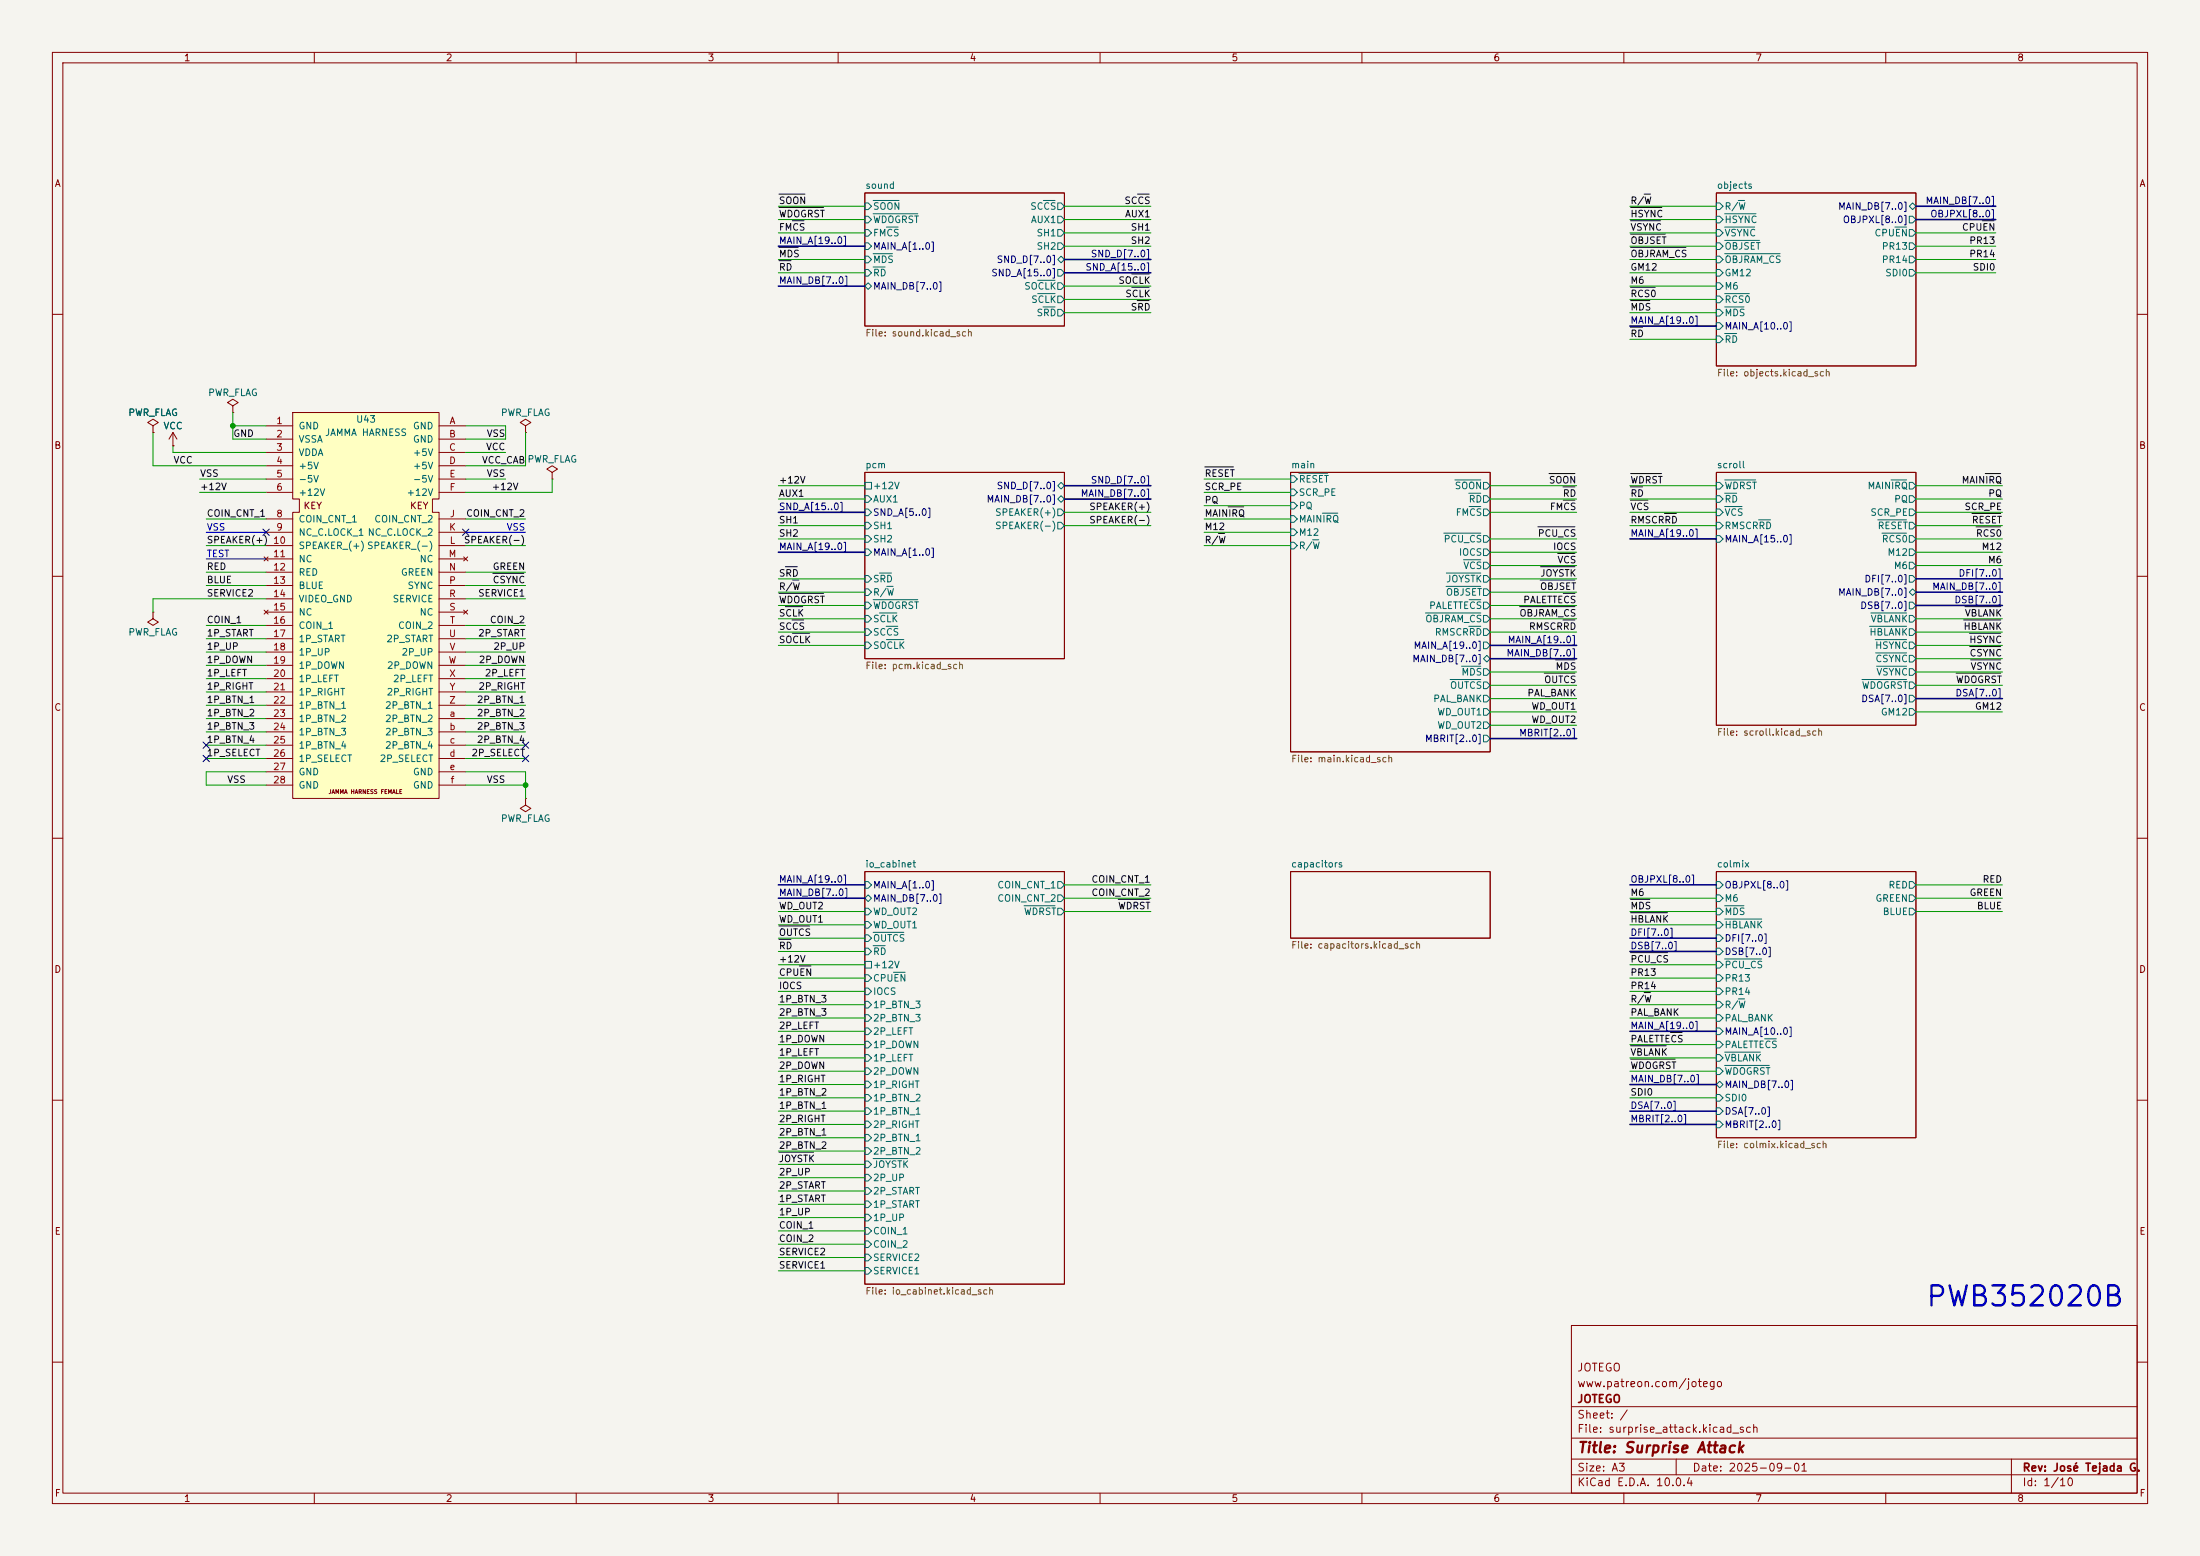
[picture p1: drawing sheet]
<svg xmlns="http://www.w3.org/2000/svg" width="420mm" height="297mm" viewBox="0 0 420 297" stroke-linecap="round" stroke-linejoin="round" font-family="sans-serif">
<path d="M0 0h420v297h-420z" fill="#f5f4ef" stroke="#f5f4ef" stroke-width=".19"/>
<g fill="none" stroke="#840000" stroke-width=".19">
<path d="M10 10h400v277h-400zM12 12h396v273h-396zM60 10v2M110 10v2M160 10v2M210 10v2M260 10v2M310 10v2M360 10v2M165.1 36.8h38.1v25.4h-38.1zM327.7 36.8h38.1v33.1h-38.1zM10 60h2"/>
<path d="M44.4 77.5l1.1-.7-1.1-.6-1 .6 1 .7v1.2M44.4 78.7h.1M408 60h2M29.2 81.3l1-.7-1-.6-1 .6 1 .7v1.3M29.2 82.6h.1M33 85.1h.1M33 82.6l-.7 1.2M33 82.6l.8 1.2M33 82.6v2.5M165.1 90.2h38.1v35.5h-38.1zM246.4 90.2h38.1v53.3h-38.1zM327.7 90.2h38.1v48.2h-38.1z"/>
<path d="M10 110h2M29.2 116.8v1.3l1 .6-1 .7-1-.7 1-.6M29.2 116.8h.1M408 110h2M10 160h2M408 160h2M165.1 166.4h38.1v78.7h-38.1zM246.4 166.4h38.1v12.7h-38.1zM327.7 166.4h38.1v50.8h-38.1zM10 210h2M408 210h2M300 253h108v32h-108z"/>
<path d="M10 260h2M300 278.5h108M300 274.5h108M300 268.5h108M320 278.5v3M384 278.5v6.5M408 260h2M60 285v2M110 285v2M160 285v2M210 285v2M260 285v2"/>
<path d="M300 281.5h108M310 285v2M360 285v2"/>
</g>
<g fill="none" stroke="#006464" stroke-width=".19">
<path d="M165.1 38.7h.6l.7 .7-.7 .6h-.6zM166.7 38.3h4.9M199.2 38.3h2.2M201.9 38.7h.7l.6 .7-.6 .6h-.7zM327.7 38.7h.6l.6 .7-.6 .6h-.6zM331.8 38.3h1.2M364.5 39.4l.6-.7 .7 .7-.7 .6zM165.1 43.8h.6l.7 .7-.7 .6h-.6zM165.1 41.3h.6l.7 .6-.7 .6h-.6zM165.1 46.4h.6l.7 .6-.7 .6h-.6zM165.1 48.9h.6l.7 .6-.7 .7h-.6zM165.1 51.4h.6l.7 .7-.7 .6h-.6z"/>
<path d="M165.7 54l.7 .6-.7 .6-.6-.6zM166.7 40.8h8.5M166.7 48.4h3.7M166.7 51h2.3M169.2 43.3h2.3M198.1 56h3.3M198.1 53.5h3.3M199.1 58.6h2.3M201.9 56.5h.7l.6 .7-.6 .6h-.7zM201.9 49.5l.7-.6 .6 .6-.6 .7zM201.9 43.8h.7l.6 .7-.6 .6h-.7zM201.9 54h.7l.6 .6-.6 .6h-.7z"/>
<path d="M201.9 41.3h.7l.6 .6-.6 .6h-.7zM201.9 46.4h.7l.6 .6-.6 .6h-.7zM201.9 51.4h.7l.6 .7-.6 .6h-.7zM201.9 59.1h.7l.6 .6-.6 .6h-.7zM327.7 51.4h.6l.6 .7-.6 .6h-.6zM327.7 41.3h.6l.6 .6-.6 .6h-.6zM327.7 56.5h.6l.6 .7-.6 .6h-.6zM327.7 43.8h.6l.6 .7-.6 .6h-.6zM327.7 46.4h.6l.6 .6-.6 .6h-.6zM327.7 54h.6l.6 .6-.6 .6h-.6zM327.7 48.9h.6l.6 .6-.6 .7h-.6zM327.7 59.1h.6l.6 .6-.6 .6h-.6z"/>
<path d="M329.2 40.8h6M329.2 56h4.8M329.2 43.3h5.8M329.2 45.9h6.7M329.2 48.4h10.6M329.2 58.6h3.7M361.7 43.3h2.3M364.5 43.8h.6l.7 .7-.7 .6h-.6zM364.5 41.3h.6l.7 .6-.7 .6h-.6zM364.5 46.4h.6l.7 .6-.7 .6h-.6zM364.5 48.9h.6l.7 .6-.7 .7h-.6zM364.5 51.4h.6l.7 .7-.7 .6h-.6z"/>
<path d="M327.7 61.6h.6l.6 .6-.6 .7h-.6zM327.7 64.1h.6l.6 .7-.6 .6h-.6zM329.2 63.7h2.3M165.1 97.2h.6l.7 .6-.7 .6h-.6zM165.1 92.1h1.3v1.2h-1.3zM165.1 99.7h.6l.7 .6-.7 .7h-.6zM165.1 94.6h.6l.7 .7-.7 .6h-.6zM201.9 99.7h.7l.6 .6-.6 .7h-.7zM201.9 97.2h.7l.6 .6-.6 .6h-.7zM201.9 92.7l.7-.6 .6 .6-.6 .6zM201.9 95.3l.7-.7 .6 .7-.6 .6zM246.4 90.8h.6l.6 .6-.6 .7h-.6z"/>
<path d="M246.4 98.4h.6l.6 .7-.6 .6h-.6zM246.4 95.9h.6l.6 .6-.6 .7h-.6zM246.4 93.3h.6l.6 .7-.6 .6h-.6zM248 90.3h5.5M252.4 98h3M277.7 91.6h5M280.4 94.1h2.3M280.5 96.7h2.2M283.2 97.2h.6l.7 .6-.7 .6h-.6zM283.2 94.6h.6l.7 .7-.7 .6h-.6zM283.2 92.1h.6l.7 .6-.7 .6h-.6zM327.7 99.7h.6l.6 .6-.6 .7h-.6z"/>
<path d="M327.7 92.1h.6l.6 .6-.6 .6h-.6zM327.7 94.6h.6l.6 .7-.6 .6h-.6zM327.7 97.2h.6l.6 .6-.6 .6h-.6zM329.2 96.7h3.4M329.2 94.1h2.3M329.2 91.6h6M335.7 99.2h2.3M358.5 99.2h5.5M361 91.6h3M364.5 99.7h.6l.7 .6-.7 .7h-.6zM364.5 92.1h.6l.7 .6-.7 .6h-.6zM364.5 94.6h.6l.7 .7-.7 .6h-.6z"/>
<path d="M364.5 97.2h.6l.7 .6-.7 .6h-.6zM165.1 102.2h.6l.7 .7-.7 .6h-.6zM165.1 112.4h.6l.7 .6-.7 .7h-.6zM165.1 114.9h.6l.7 .7-.7 .6h-.6zM165.1 117.5h.6l.7 .6-.7 .6h-.6zM165.1 104.8h.6l.7 .6-.7 .6h-.6zM165.1 109.9h.6l.7 .6-.7 .6h-.6zM166.7 114.5h8.5M167.9 117h3.3M167.9 109.4h2.3M169.2 119.5h2.2M169.3 111.9h1.2"/>
<path d="M246.4 103.5h.6l.6 .6-.6 .7h-.6zM246.4 101h.6l.6 .6-.6 .6h-.6zM250.6 103h1.2M272.1 117h10.6M275.6 101.8h7.1M276 111.9h6.7M276.1 109.4h6.6M279.4 106.8h3.3M280.4 119.5h2.3M280.5 114.5h2.2M283.2 114.9h.6l.7 .7-.7 .6h-.6zM283.2 117.5h.6l.7 .6-.7 .6h-.6z"/>
<path d="M283.2 102.2h.6l.7 .7-.7 .6h-.6zM283.2 112.4h.6l.7 .6-.7 .7h-.6zM283.2 107.3h.6l.7 .7-.7 .6h-.6zM283.2 104.8h.6l.7 .6-.7 .6h-.6zM283.2 109.9h.6l.7 .6-.7 .6h-.6zM327.7 102.2h.6l.6 .7-.6 .6h-.6zM356.9 119.5h7.1M357.1 117h6.9M359.3 101.8h4.7M364.5 117.5h.6l.7 .6-.7 .6h-.6zM364.5 109.9h.6l.7 .6-.7 .6h-.6zM364.5 107.3h.6l.7 .7-.7 .6h-.6z"/>
<path d="M364.5 114.9h.6l.7 .7-.7 .6h-.6zM364.5 104.8h.6l.7 .6-.7 .6h-.6zM364.5 102.2h.6l.7 .7-.7 .6h-.6zM365.1 112.4l.7 .6-.7 .7-.6-.7zM165.1 122.6h.6l.7 .6-.7 .6h-.6zM165.1 120h.6l.7 .7-.7 .6h-.6zM169.2 122.1h3.3M276.8 129.7h5.9M279 127.2h3.7M283.2 132.7h.6l.7 .7-.7 .6h-.6zM283.2 120h.6l.7 .7-.7 .6h-.6zM283.2 137.8h.6l.7 .6-.7 .7h-.6z"/>
<path d="M283.2 122.6h.6l.7 .6-.7 .6h-.6zM283.2 127.6h.6l.7 .7-.7 .6h-.6zM283.2 125.7l.6-.6 .7 .6-.7 .7zM283.2 135.3h.6l.7 .6-.7 .6h-.6zM283.2 130.2h.6l.7 .6-.7 .6h-.6zM355.5 129.7h8.5M358 122.1h6M358.1 124.6h5.9M358.2 127.2h5.8M364.5 127.6h.6l.7 .7-.7 .6h-.6zM364.5 122.6h.6l.7 .6-.7 .6h-.6zM364.5 132.7h.6l.7 .7-.7 .6h-.6z"/>
<path d="M364.5 120h.6l.7 .7-.7 .6h-.6zM364.5 135.3h.6l.7 .6-.7 .6h-.6zM364.5 125.1h.6l.7 .6-.7 .7h-.6zM364.5 130.2h.6l.7 .6-.7 .6h-.6zM283.2 140.3h.6l.7 .7-.7 .6h-.6zM165.1 168.3h.6l.7 .6-.7 .6h-.6zM165.1 178.4h.6l.7 .7-.7 .6h-.6zM165.1 173.4h.6l.7 .6-.7 .6h-.6zM165.1 175.9h.6l.7 .6-.7 .7h-.6zM165.7 170.8l.7 .7-.7 .6-.6-.6zM166.7 178h5.8M195.5 172.9h5.9"/>
<path d="M201.9 170.8h.7l.6 .7-.6 .6h-.7zM201.9 173.4h.7l.6 .6-.6 .6h-.7zM201.9 168.3h.7l.6 .6-.6 .6h-.7zM327.7 170.8h.6l.6 .7-.6 .6h-.6zM327.7 168.3h.6l.6 .6-.6 .6h-.6zM327.7 178.4h.6l.6 .7-.6 .6h-.6zM327.7 173.4h.6l.6 .6-.6 .6h-.6zM327.7 175.9h.6l.6 .6-.6 .7h-.6zM329.2 172.9h3.7M329.2 175.4h7.1M364.5 173.4h.6l.7 .6-.7 .6h-.6zM364.5 168.3h.6l.7 .6-.7 .6h-.6z"/>
<path d="M364.5 170.8h.6l.7 .7-.7 .6h-.6zM165.1 186.1h.6l.7 .6-.7 .6h-.6zM165.1 183.5h1.3v1.3h-1.3zM165.1 193.7h.6l.7 .6-.7 .6h-.6zM165.1 191.1h.6l.7 .7-.7 .6h-.6zM165.1 188.6h.6l.7 .6-.7 .7h-.6zM165.1 181h.6l.7 .6-.7 .6h-.6zM165.1 196.2h.6l.7 .7-.7 .6h-.6zM165.1 198.8h.6l.7 .6-.7 .6h-.6zM166.7 180.5h2.3M170.6 185.6h2.2M327.7 186.1h.6l.6 .6-.6 .6h-.6z"/>
<path d="M327.7 188.6h.6l.6 .6-.6 .7h-.6zM327.7 196.2h.6l.6 .7-.6 .6h-.6zM327.7 181h.6l.6 .6-.6 .6h-.6zM327.7 183.5h.6l.6 .7-.6 .6h-.6zM327.7 191.1h.6l.6 .7-.6 .6h-.6zM327.7 193.7h.6l.6 .6-.6 .6h-.6zM327.7 198.8h.6l.6 .6-.6 .6h-.6zM329.2 183h7.1M331.8 190.7h1.2M336.9 198.3h2.2M165.1 208.9h.6l.7 .7-.7 .6h-.6zM165.1 211.5h.6l.7 .6-.7 .6h-.6z"/>
<path d="M165.1 216.5h.6l.7 .7-.7 .6h-.6zM165.1 219.1h.6l.7 .6-.7 .6h-.6zM165.1 201.3h.6l.7 .6-.7 .7h-.6zM165.1 203.8h.6l.7 .7-.7 .6h-.6zM165.1 214h.6l.7 .6-.7 .7h-.6zM165.1 206.4h.6l.7 .6-.7 .6h-.6zM327.7 208.9h.6l.6 .7-.6 .6h-.6zM327.7 211.5h.6l.6 .6-.6 .6h-.6zM327.7 207l.6-.6 .6 .6-.6 .6zM327.7 214h.6l.6 .6-.6 .7h-.6zM327.7 203.8h.6l.6 .7-.6 .6h-.6zM327.7 201.3h.6l.6 .6-.6 .7h-.6z"/>
<path d="M329.2 203.4h8.6M329.2 200.8h6.9M165.1 221.6h.6l.7 .6-.7 .7h-.6zM165.1 234.3h.6l.7 .6-.7 .7h-.6zM165.1 239.4h.6l.7 .6-.7 .7h-.6zM165.1 226.7h.6l.7 .6-.7 .7h-.6zM165.1 236.9h.6l.7 .6-.7 .6h-.6zM165.1 229.2h.6l.7 .7-.7 .6h-.6zM165.1 231.8h.6l.7 .6-.7 .6h-.6zM165.1 224.2h.6l.7 .6-.7 .6h-.6zM166.7 221.1h6.6M165.1 241.9h.6l.7 .7-.7 .6h-.6z"/>
</g>
<path d="M55.9 78.7h27.9v16.6h-1.3v2.5h1.3v54.6h-27.9v-54.6h1.2v-2.5h-1.2z" fill="#ffffc2"/>
<g fill="none" stroke="#840000" stroke-width=".19">
<path d="M55.9 78.7h27.9v16.6h-1.3v2.5h1.3v54.6h-27.9v-54.6h1.2v-2.5h-1.2zM29.2 82.6h.1M33 85.1h.1M50.8 81.3h5.1M50.8 83.8h5.1M50.8 86.4h5.1M50.8 88.9h5.1M50.8 91.4h5.1M50.8 94h5.1M50.8 99.1h5.1M83.8 81.3h5.1M83.8 83.8h5.1"/>
<path d="M83.8 86.4h5.1M83.8 88.9h5.1M83.8 91.4h5.1M83.8 94h5.1M83.8 99.1h5.1M100.3 81.3l1-.7-1-.6-1 .6 1 .7v1.3M100.3 82.6h.1M105.4 90.2l1-.7-1-.6-1 .6 1 .7v1.2M105.4 91.4h.1M50.4 106.3l.8 .8M50.4 116.5l.8 .7M50.8 101.6h5.1"/>
<path d="M50.8 104.1h5.1M50.8 106.7h5.1M50.8 109.2h5.1M50.8 111.8h5.1M50.8 114.3h5.1M50.8 116.8h5.1M50.8 119.4h5.1M51.2 106.3l-.8 .8M51.2 116.5l-.8 .7M83.8 101.6h5.1M83.8 104.1h5.1M83.8 106.7h5.1"/>
<path d="M83.8 109.2h5.1M83.8 111.8h5.1M83.8 114.3h5.1M83.8 116.8h5.1M83.8 119.4h5.1M88.5 106.3l.8 .8M88.5 116.5l.8 .7M89.3 106.3l-.8 .8M89.3 116.5l-.8 .7M50.8 121.9h5.1M50.8 124.5h5.1M50.8 127h5.1"/>
<path d="M50.8 129.5h5.1M50.8 132.1h5.1M50.8 134.6h5.1M50.8 137.2h5.1M50.8 139.7h5.1M83.8 121.9h5.1M83.8 124.5h5.1M83.8 127h5.1M83.8 129.5h5.1M83.8 132.1h5.1M83.8 134.6h5.1M83.8 137.2h5.1"/>
<path d="M83.8 139.7h5.1M50.8 142.2h5.1M50.8 144.8h5.1M50.8 147.3h5.1M50.8 149.9h5.1M83.8 142.2h5.1M83.8 144.8h5.1M83.8 147.3h5.1M83.8 149.9h5.1M100.3 152.4v1.3l1 .6-1 .6-1-.6 1-.6M100.3 152.4h.1"/>
</g>
<g fill="none" stroke="#0f0f0f" stroke-width=".19">
<path d="M148.7 37.1h5M148.7 39.6h8.5M217.2 37.1h2.2M311.3 39.6h6M313.9 37.1h1.2M148.7 47.2h3.7M148.7 49.8h2.3M151.3 42.1h2.2M216.1 54.8h3.3M216.1 52.3h3.3M217.1 57.4h2.3M311.3 57.4h3.7"/>
<path d="M311.3 47.2h10.5M311.3 42.1h5.7M311.3 44.7h6.6M311.3 54.8h4.7M378.4 42.1h2.3M311.3 62.5h2.3M230 89.1h5.5M234.5 96.7h2.9M295.7 90.4h5M298.4 92.9h2.3M298.4 95.5h2.3M311.3 90.4h5.9"/>
<path d="M311.3 95.5h3.3M311.3 92.9h2.3M317.7 98h2.3M376.4 98h5.5M379 90.4h2.9M94.1 109.4h5.9M148.7 113.3h8.5M149.9 115.8h3.3M149.9 108.2h2.3M151.2 118.3h2.2M151.3 110.7h1.2M232.6 101.8h1.2"/>
<path d="M290.1 115.8h10.6M293.6 100.6h7.1M294 110.7h6.7M294.1 108.2h6.6M297.3 105.6h3.4M298.4 118.3h2.3M298.4 113.3h2.3M374.9 118.3h7M375.1 115.8h6.8M377.2 100.6h4.7M151.3 120.9h3.3M294.8 128.5h5.9"/>
<path d="M297 126h3.7M373.4 128.5h8.5M376 120.9h5.9M376 123.4h5.9M376.2 126h5.7M148.7 179.3h2.3M148.7 176.8h5.9M213.5 171.7h5.9M311.3 171.7h3.7M311.3 174.2h7M152.6 184.4h2.2M311.3 181.8h7"/>
<path d="M311.3 199.6h6.8M313.9 189.5h1.2M318.9 197.1h2.2M148.7 219.9h6.6M311.3 202.2h8.5"/>
</g>
<path d="M39.4 101.6h11.4M39.4 106.7h11.4M88.9 101.6h11.4" fill="none" stroke="#0000c2" stroke-width=".19"/>
<g fill="none" stroke="#000084" stroke-width=".3">
<path d="M365.8 39.4h15.2M148.6 47h16.5M148.6 54.6h16.5M203.2 52.1h16.5M203.2 49.5h16.5M365.8 41.9h15.2M311.1 62.2h16.6M148.6 97.8h16.5M203.2 92.7h16.5M203.2 95.3h16.5M148.6 105.4h16.5M311.1 102.9h16.6"/>
<path d="M365.8 110.5h16.5M365.8 115.6h16.5M365.8 113h16.5M284.5 125.7h16.5M284.5 123.2h16.5M365.8 133.4h16.5M284.5 141h16.5M148.6 168.9h16.5M148.6 171.5h16.5M311.1 168.9h16.6M311.1 179.1h16.6M311.1 181.6h16.6"/>
<path d="M311.1 196.9h16.6M311.1 214.6h16.6M311.1 207h16.6M311.1 212.1h16.6"/>
</g>
<g fill="none" stroke="#009600" stroke-width=".19">
<path d="M148.6 39.4h16.5M203.2 39.4h16.5M311.1 39.4h16.6M148.6 44.5h16.5M148.6 41.9h16.5M148.6 49.5h16.5M148.6 52.1h16.5M203.2 54.6h16.5M203.2 44.5h16.5M203.2 41.9h16.5M203.2 47h16.5M203.2 57.2h16.5"/>
<path d="M203.2 59.7h16.5M311.1 54.6h16.6M311.1 44.5h16.6M311.1 41.9h16.6M311.1 47h16.6M311.1 57.2h16.6M311.1 59.7h16.6M311.1 49.5h16.6M311.1 52.1h16.6M365.8 44.5h15.2M365.8 47h15.2M365.8 49.5h15.2"/>
<path d="M365.8 52.1h15.2M44.4 78.7v5.1h6.4M311.1 64.8h16.6M29.2 82.6v6.3h21.6M33 85.1v1.3h17.8M38.1 91.4h12.7M38.1 94h12.7M39.4 99.1h11.4M44.4 81.3h6.4M88.9 86.4h7.6M88.9 91.4h7.6M88.9 81.3h7.6v2.5h-7.6"/>
<path d="M88.9 99.1h11.4M100.3 82.6v6.3h-11.4M105.4 91.4v2.6h-16.5M148.6 95.3h16.5M148.6 92.7h16.5M203.2 97.8h16.5M229.9 91.4h16.5M229.9 99.1h16.5M229.9 94h16.5M229.9 96.5h16.5M284.5 97.8h16.5M284.5 95.3h16.5"/>
<path d="M284.5 92.7h16.5M311.1 97.8h16.6M311.1 95.3h16.6M311.1 92.7h16.6M365.8 97.8h16.5M365.8 95.3h16.5M365.8 92.7h16.5M39.4 109.2h11.4M39.4 104.1h11.4M39.4 119.4h11.4M39.4 111.8h11.4M50.8 114.3h-21.6v2.5"/>
<path d="M88.9 109.2h11.4M88.9 104.1h11.4M88.9 114.3h11.4M88.9 119.4h11.4M88.9 111.8h11.4M148.6 100.3h16.5M148.6 113h16.5M148.6 102.9h16.5M148.6 110.5h16.5M148.6 118.1h16.5M148.6 115.6h16.5M203.2 100.3h16.5"/>
<path d="M229.9 104.1h16.5M229.9 101.6h16.5M284.5 105.4h16.5M284.5 113h16.5M284.5 102.9h16.5M284.5 110.5h16.5M284.5 108h16.5M284.5 118.1h16.5M284.5 115.6h16.5M311.1 100.3h16.6M365.8 105.4h16.5M365.8 100.3h16.5"/>
<path d="M365.8 102.9h16.5M365.8 108h16.5M365.8 118.1h16.5M39.4 127h11.4M39.4 121.9h11.4M39.4 124.5h11.4M39.4 129.5h11.4M39.4 134.6h11.4M39.4 132.1h11.4M39.4 139.7h11.4M39.4 137.2h11.4M88.9 127h11.4"/>
<path d="M88.9 121.9h11.4M88.9 124.5h11.4M88.9 129.5h11.4M88.9 134.6h11.4M88.9 132.1h11.4M88.9 139.7h11.4M88.9 137.2h11.4M148.6 120.7h16.5M148.6 123.2h16.5M284.5 128.3h16.5M284.5 135.9h16.5M284.5 130.8h16.5"/>
<path d="M284.5 120.7h16.5M284.5 133.4h16.5M284.5 138.4h16.5M365.8 128.3h16.5M365.8 135.9h16.5M365.8 130.8h16.5M365.8 120.7h16.5M365.8 123.2h16.5M365.8 125.7h16.5M39.4 142.2h11.4M39.4 144.8h11.4M50.8 147.3h-11.4v2.6h11.4"/>
<path d="M88.9 142.2h11.4M88.9 144.8h11.4M88.9 147.3h11.4v5.1M88.9 149.9h11.4M148.6 174h16.5M148.6 176.5h16.5M148.6 179.1h16.5M203.2 174h16.5M203.2 168.9h16.5M203.2 171.5h16.5M311.1 174h16.6M311.1 171.5h16.6"/>
<path d="M311.1 176.5h16.6M365.8 174h16.5M365.8 168.9h16.5M365.8 171.5h16.5M148.6 196.9h16.5M148.6 199.4h16.5M148.6 194.3h16.5M148.6 181.6h16.5M148.6 189.2h16.5M148.6 184.2h16.5M148.6 186.7h16.5M148.6 191.8h16.5"/>
<path d="M311.1 199.4h16.6M311.1 194.3h16.6M311.1 189.2h16.6M311.1 184.2h16.6M311.1 186.7h16.6M311.1 191.8h16.6M148.6 201.9h16.5M148.6 209.6h16.5M148.6 204.5h16.5M148.6 214.6h16.5M148.6 217.2h16.5M148.6 212.1h16.5"/>
<path d="M148.6 207h16.5M148.6 219.7h16.5M311.1 201.9h16.6M311.1 209.6h16.6M311.1 204.5h16.6M148.6 224.8h16.5M148.6 222.2h16.5M148.6 229.9h16.5M148.6 234.9h16.5M148.6 237.5h16.5M148.6 232.4h16.5M148.6 227.3h16.5"/>
<path d="M148.6 242.6h16.5M148.6 240h16.5"/>
</g>
<path d="M50.2 101l1.2 1.2M51.4 101l-1.2 1.2M88.3 101l1.2 1.2M89.5 101l-1.2 1.2M38.8 144.2l1.2 1.2M38.8 141.6l1.2 1.2M40 144.2l-1.2 1.2M40 141.6l-1.2 1.2M99.7 141.6l1.2 1.2M99.7 144.2l1.2 1.2M100.9 141.6l-1.2 1.2M100.9 144.2l-1.2 1.2" fill="none" stroke="#000084" stroke-width=".19"/>
<g fill="#009600" stroke="#009600" stroke-width=".19">
<circle cx="100.3" cy="149.9" r=".46"/>
<circle cx="44.4" cy="81.3" r=".46"/>
</g>
<text font-size="3.8" fill="#0000c2" x="367.5" y="250.3">PWB352020B</text>
<text font-size="2" fill="#840000" x="301" y="277.8">Title: Surprise Attack</text>
<g font-size="1.5" fill="#840000">
<text x="301" y="262.1">JOTEGO</text>
<text x="301" y="268.1">JOTEGO</text>
<text x="301" y="265.1">www.patreon.com/jotego</text>
<text x="301" y="273.8">File: surprise_attack.kicad_sch</text>
<text x="301" y="271.1">Sheet: /</text>
<text x="301" y="281.2">Size: A3</text>
<text x="323" y="281.2">Date: 2025-09-01</text>
<text x="386" y="281.2">Rev: José Tejada G.</text>
<text x="301" y="284">KiCad E.D.A. 10.0.4</text>
<text x="386" y="284">Id: 1/10</text>
</g>
<g font-size="1.3" fill="#840000">
<text x="35" y="12">1</text>
<text x="85" y="12">2</text>
<text x="135" y="12">3</text>
<text x="185" y="12">4</text>
<text x="235" y="12">5</text>
<text x="285" y="12">6</text>
<text x="335" y="12">7</text>
<text x="385" y="12">8</text>
<text x="10.3" y="36">A</text>
<text x="408.3" y="36">A</text>
<text x="10.3" y="86">B</text>
<text x="408.2" y="86">B</text>
<text x="57.8" y="97.5">KEY</text>
<text x="78.2" y="97.5">KEY</text>
<text x="10.3" y="136">C</text>
<text x="408.2" y="136">C</text>
<text x="10.3" y="186">D</text>
<text x="408.2" y="186">D</text>
<text x="10.3" y="236">E</text>
<text x="408.3" y="236">E</text>
<text x="10.3" y="286">F</text>
<text x="35" y="287">1</text>
<text x="85" y="287">2</text>
<text x="135" y="287">3</text>
<text x="185" y="287">4</text>
<text x="235" y="287">5</text>
<text x="285" y="287">6</text>
<text x="335" y="287">7</text>
<text x="385" y="287">8</text>
<text x="408.3" y="286">F</text>
</g>
<g font-size="1.3" fill="#0f0f0f">
<text x="148.6" y="41.8">WDOGRST</text>
<text x="148.6" y="39.2">SOON</text>
<text x="214.5" y="39.2">SCCS</text>
<text x="214.7" y="41.8">AUX1</text>
<text x="311.1" y="39.2">R/W</text>
<text x="311.1" y="41.8">HSYNC</text>
<text x="148.6" y="44.3">FMCS</text>
<text x="215.8" y="46.9">SH2</text>
<text x="215.8" y="44.3">SH1</text>
<text x="311.1" y="44.3">VSYNC</text>
<text x="311.1" y="46.9">OBJSET</text>
<text x="374.4" y="44.3">CPUEN</text>
<text x="375.8" y="46.9">PR13</text>
<text x="148.6" y="49.4">MDS</text>
<text x="148.6" y="51.9">RD</text>
<text x="311.1" y="49.4">OBJRAM_CS</text>
<text x="311.1" y="51.9">GM12</text>
<text x="375.8" y="49.4">PR14</text>
<text x="376.5" y="51.9">SDI0</text>
<text x="213.4" y="54.5">SOCLK</text>
<text x="214.7" y="57">SCLK</text>
<text x="215.8" y="59.6">SRD</text>
<text x="311.1" y="59.6">MDS</text>
<text x="311.1" y="54.5">M6</text>
<text x="311.1" y="57">RCS0</text>
<text x="311.1" y="64.6">RD</text>
<text x="44.4" y="83.7">GND</text>
<text x="92.8" y="83.7">VSS</text>
<text x="33" y="88.8">VCC</text>
<text x="91.9" y="88.8">VCC_CAB</text>
<text x="92.7" y="86.2">VCC</text>
<text x="38.1" y="91.3">VSS</text>
<text x="38.1" y="93.9">+12V</text>
<text x="92.8" y="91.3">VSS</text>
<text x="93.8" y="93.9">+12V</text>
<text x="148.6" y="92.6">+12V</text>
<text x="148.6" y="95.1">AUX1</text>
<text x="229.9" y="91.3">RESET</text>
<text x="229.9" y="93.9">SCR_PE</text>
<text x="295.6" y="92.6">SOON</text>
<text x="298.2" y="95.1">RD</text>
<text x="311.1" y="92.6">WDRST</text>
<text x="311.1" y="95.1">RD</text>
<text x="374.4" y="92.6">MAINIRQ</text>
<text x="379.5" y="95.1">PQ</text>
<text x="39.4" y="98.9">COIN_CNT_1</text>
<text x="88.9" y="98.9">COIN_CNT_2</text>
<text x="148.6" y="100.2">SH1</text>
<text x="207.8" y="100.2">SPEAKER(-)</text>
<text x="207.8" y="97.7">SPEAKER(+)</text>
<text x="229.9" y="96.4">PQ</text>
<text x="229.9" y="98.9">MAINIRQ</text>
<text x="229.9" y="101.5">M12</text>
<text x="295.8" y="97.7">FMCS</text>
<text x="311.1" y="97.7">VCS</text>
<text x="311.1" y="100.2">RMSCRRD</text>
<text x="374.9" y="97.7">SCR_PE</text>
<text x="376.3" y="100.2">RESET</text>
<text x="39.4" y="104">SPEAKER(+) 10</text>
<text x="88.5" y="104">SPEAKER(-)</text>
<text x="148.6" y="102.7">SH2</text>
<text x="229.9" y="104">R/W</text>
<text x="293.5" y="102.7">PCU_CS</text>
<text x="296.4" y="105.3">IOCS</text>
<text x="297.2" y="107.8">VCS</text>
<text x="377.1" y="102.7">RCS0</text>
<text x="378.2" y="105.3">M12</text>
<text x="379.4" y="107.8">M6</text>
<text x="39.4" y="109.1">RED</text>
<text x="39.4" y="111.6">BLUE</text>
<text x="94" y="111.6">CSYNC</text>
<text x="94" y="109.1">GREEN</text>
<text x="148.6" y="112.9">R/W</text>
<text x="148.6" y="110.4">SRD</text>
<text x="293.9" y="112.9">OBJSET</text>
<text x="294" y="110.4">JOYSTK</text>
<text x="39.4" y="119.3">COIN_1</text>
<text x="39.4" y="114.2">SERVICE2</text>
<text x="91.2" y="114.2">SERVICE1</text>
<text x="93.4" y="119.3">COIN_2</text>
<text x="148.6" y="115.4">WDOGRST</text>
<text x="148.6" y="118">SCLK</text>
<text x="290" y="118">OBJRAM_CS</text>
<text x="290.7" y="115.4">PALETTECS</text>
<text x="375" y="118">VBLANK</text>
<text x="39.4" y="124.3">1P_UP</text>
<text x="39.4" y="121.8">1P_START</text>
<text x="91.2" y="121.8">2P_START</text>
<text x="94.1" y="124.3">2P_UP</text>
<text x="148.6" y="120.5">SCCS</text>
<text x="148.6" y="123.1">SOCLK</text>
<text x="291.8" y="120.5">RMSCRRD</text>
<text x="374.7" y="120.5">HBLANK</text>
<text x="375.8" y="123.1">HSYNC</text>
<text x="375.9" y="125.6">CSYNC</text>
<text x="39.4" y="132">1P_RIGHT</text>
<text x="39.4" y="129.4">1P_LEFT</text>
<text x="39.4" y="126.9">1P_DOWN</text>
<text x="91.2" y="132">2P_RIGHT</text>
<text x="91.3" y="126.9">2P_DOWN</text>
<text x="92.4" y="129.4">2P_LEFT</text>
<text x="294.7" y="130.7">OUTCS</text>
<text x="296.9" y="128.1">MDS</text>
<text x="373.3" y="130.7">WDOGRST</text>
<text x="376.1" y="128.1">VSYNC</text>
<text x="39.4" y="137">1P_BTN_2</text>
<text x="39.4" y="134.5">1P_BTN_1</text>
<text x="90.9" y="137">2P_BTN_2</text>
<text x="90.9" y="134.5">2P_BTN_1</text>
<text x="291.5" y="133.2">PAL_BANK</text>
<text x="292.3" y="135.8">WD_OUT1</text>
<text x="376.9" y="135.8">GM12</text>
<text x="39.4" y="142.1">1P_BTN_4</text>
<text x="39.4" y="139.6">1P_BTN_3</text>
<text x="90.9" y="142.1">2P_BTN_4</text>
<text x="90.9" y="139.6">2P_BTN_3</text>
<text x="292.3" y="138.3">WD_OUT2</text>
<text x="39.4" y="144.7">1P_SELECT</text>
<text x="43.3" y="149.7">VSS</text>
<text x="89.9" y="144.7">2P_SELECT</text>
<text x="92.8" y="149.7">VSS</text>
<text x="148.6" y="173.9">WD_OUT2</text>
<text x="208.3" y="171.3">COIN_CNT_2</text>
<text x="208.3" y="168.8">COIN_CNT_1</text>
<text x="213.3" y="173.9">WDRST</text>
<text x="311.1" y="173.9">MDS</text>
<text x="311.1" y="171.3">M6</text>
<text x="375.9" y="171.3">GREEN</text>
<text x="377.3" y="173.9">BLUE</text>
<text x="378.4" y="168.8">RED</text>
<text x="148.6" y="178.9">OUTCS</text>
<text x="148.6" y="176.4">WD_OUT1</text>
<text x="311.1" y="176.4">HBLANK</text>
<text x="148.6" y="181.5">RD</text>
<text x="148.6" y="184">+12V</text>
<text x="311.1" y="184">PCU_CS</text>
<text x="148.6" y="186.6">CPUEN</text>
<text x="148.6" y="191.6">1P_BTN_3</text>
<text x="148.6" y="189.1">IOCS</text>
<text x="311.1" y="186.6">PR13</text>
<text x="311.1" y="191.6">R/W</text>
<text x="311.1" y="189.1">PR14</text>
<text x="148.6" y="194.2">2P_BTN_3</text>
<text x="148.6" y="196.7">2P_LEFT</text>
<text x="311.1" y="194.2">PAL_BANK</text>
<text x="148.6" y="199.3">1P_DOWN</text>
<text x="148.6" y="201.8">1P_LEFT</text>
<text x="311.1" y="201.8">VBLANK</text>
<text x="311.1" y="199.3">PALETTECS</text>
<text x="148.6" y="209.4">1P_BTN_2</text>
<text x="148.6" y="204.3">2P_DOWN</text>
<text x="148.6" y="206.9">1P_RIGHT</text>
<text x="311.1" y="209.4">SDI0</text>
<text x="311.1" y="204.3">WDOGRST</text>
<text x="148.6" y="214.5">2P_RIGHT</text>
<text x="148.6" y="212">1P_BTN_1</text>
<text x="148.6" y="219.6">2P_BTN_2</text>
<text x="148.6" y="217">2P_BTN_1</text>
<text x="148.6" y="227.2">2P_START</text>
<text x="148.6" y="222.1">JOYSTK</text>
<text x="148.6" y="224.7">2P_UP</text>
<text x="148.6" y="232.3">1P_UP</text>
<text x="148.6" y="229.7">1P_START</text>
<text x="148.6" y="234.8">COIN_1</text>
<text x="148.6" y="237.4">COIN_2</text>
<text x="148.6" y="239.9">SERVICE2</text>
<text x="148.6" y="242.4">SERVICE1</text>
</g>
<g font-size="1.3" fill="#006464">
<text x="165.1" y="36.3">sound</text>
<text x="166.6" y="40.3">SOON</text>
<text x="196.6" y="40.3">SCCS</text>
<text x="327.7" y="36.3">objects</text>
<text x="329.1" y="40.3">R/W</text>
<text x="166.6" y="45.4">FMCS</text>
<text x="166.6" y="42.9">WDOGRST</text>
<text x="196.7" y="42.9">AUX1</text>
<text x="197.8" y="45.4">SH1</text>
<text x="197.8" y="48">SH2</text>
<text x="329.1" y="42.9">HSYNC</text>
<text x="329.1" y="45.4">VSYNC</text>
<text x="329.1" y="48">OBJSET</text>
<text x="357.7" y="45.4">CPUEN</text>
<text x="359.1" y="48">PR13</text>
<text x="166.6" y="50.5">MDS</text>
<text x="166.6" y="53">RD</text>
<text x="329.1" y="53">GM12</text>
<text x="329.1" y="50.5">OBJRAM_CS</text>
<text x="359.1" y="50.5">PR14</text>
<text x="359.8" y="53">SDI0</text>
<text x="195.4" y="55.6">SOCLK</text>
<text x="196.8" y="58.1">SCLK</text>
<text x="329.1" y="58.1">RCS0</text>
<text x="329.1" y="55.6">M6</text>
<text x="197.8" y="60.7">SRD</text>
<text x="329.1" y="65.7">RD</text>
<text x="329.1" y="60.7">MDS</text>
<text x="39.6" y="75.9">PWR_FLAG</text>
<text x="24.4" y="79.7">PWR_FLAG</text>
<text x="31.1" y="82.3">VCC</text>
<text x="56.9" y="82.3">GND</text>
<text x="61.9" y="83.5">JAMMA HARNESS</text>
<text x="67.9" y="81">U43</text>
<text x="78.7" y="82.3">GND</text>
<text x="95.5" y="79.7">PWR_FLAG</text>
<text x="56.9" y="84.8">VSSA</text>
<text x="56.9" y="87.3">VDDA</text>
<text x="56.9" y="89.9">+5V</text>
<text x="78.7" y="84.8">GND</text>
<text x="78.7" y="87.3">+5V</text>
<text x="78.7" y="89.9">+5V</text>
<text x="100.6" y="88.6">PWR_FLAG</text>
<text x="165.1" y="89.7">pcm</text>
<text x="246.4" y="89.7">main</text>
<text x="327.7" y="89.7">scroll</text>
<text x="56.9" y="92.4">-5V</text>
<text x="56.9" y="95">+12V</text>
<text x="77.5" y="95">+12V</text>
<text x="78.7" y="92.4">-5V</text>
<text x="166.6" y="93.7">+12V</text>
<text x="247.8" y="92.4">RESET</text>
<text x="247.8" y="95">SCR_PE</text>
<text x="277.6" y="93.7">SOON</text>
<text x="329.1" y="93.7">WDRST</text>
<text x="356.4" y="93.7">MAINIRQ</text>
<text x="56.9" y="100">COIN_CNT_1</text>
<text x="71.4" y="100">COIN_CNT_2</text>
<text x="166.6" y="101.3">SH1</text>
<text x="166.6" y="96.2">AUX1</text>
<text x="189.9" y="101.3">SPEAKER(-)</text>
<text x="189.9" y="98.8">SPEAKER(+)</text>
<text x="247.8" y="100">MAINIRQ</text>
<text x="247.8" y="97.5">PQ</text>
<text x="277.8" y="98.8">FMCS</text>
<text x="280.3" y="96.2">RD</text>
<text x="329.1" y="101.3">RMSCRRD</text>
<text x="329.1" y="96.2">RD</text>
<text x="329.1" y="98.8">VCS</text>
<text x="357" y="98.8">SCR_PE</text>
<text x="358.4" y="101.3">RESET</text>
<text x="361.5" y="96.2">PQ</text>
<text x="56.9" y="102.6">NC_C.LOCK_1 NC_C.LOCK_2</text>
<text x="56.9" y="105.1">SPEAKER_(+) SPEAKER_(-)</text>
<text x="56.9" y="107.7">NC</text>
<text x="80" y="107.7">NC</text>
<text x="166.6" y="103.8">SH2</text>
<text x="247.8" y="105.1">R/W</text>
<text x="247.8" y="102.6">M12</text>
<text x="275.5" y="103.8">PCU_CS</text>
<text x="278.4" y="106.4">IOCS</text>
<text x="359.1" y="103.8">RCS0</text>
<text x="360.2" y="106.4">M12</text>
<text x="56.9" y="110.2">RED</text>
<text x="56.9" y="112.7">BLUE</text>
<text x="76.4" y="110.2">GREEN</text>
<text x="77.7" y="112.7">SYNC</text>
<text x="166.6" y="111.5">SRD</text>
<text x="276" y="111.5">JOYSTK</text>
<text x="279.2" y="108.9">VCS</text>
<text x="361.4" y="108.9">M6</text>
<text x="56.9" y="115.3">VIDEO_GND</text>
<text x="56.9" y="117.8">NC</text>
<text x="74.9" y="115.3">SERVICE</text>
<text x="80" y="117.8">NC</text>
<text x="166.6" y="114">R/W</text>
<text x="166.6" y="116.5">WDOGRST</text>
<text x="166.6" y="119.1">SCLK</text>
<text x="272" y="119.1">OBJRAM_CS</text>
<text x="272.7" y="116.5">PALETTECS</text>
<text x="275.9" y="114">OBJSET</text>
<text x="357" y="119.1">VBLANK</text>
<text x="24.4" y="121.6">PWR_FLAG</text>
<text x="56.9" y="120.4">COIN_1</text>
<text x="56.9" y="122.9">1P_START</text>
<text x="56.9" y="125.4">1P_UP</text>
<text x="73.7" y="122.9">2P_START</text>
<text x="75.9" y="120.4">COIN_2</text>
<text x="76.6" y="125.4">2P_UP</text>
<text x="166.6" y="124.2">SOCLK</text>
<text x="166.6" y="121.6">SCCS</text>
<text x="273.8" y="121.6">RMSCRRD</text>
<text x="356.8" y="121.6">HBLANK</text>
<text x="357.9" y="124.2">HSYNC</text>
<text x="56.9" y="128">1P_DOWN</text>
<text x="56.9" y="130.5">1P_LEFT</text>
<text x="73.8" y="128">2P_DOWN</text>
<text x="74.9" y="130.5">2P_LEFT</text>
<text x="276.7" y="131.8">OUTCS</text>
<text x="278.9" y="129.2">MDS</text>
<text x="355.3" y="131.8">WDOGRST</text>
<text x="357.9" y="126.7">CSYNC</text>
<text x="358.1" y="129.2">VSYNC</text>
<text x="56.9" y="133.1">1P_RIGHT</text>
<text x="56.9" y="135.6">1P_BTN_1</text>
<text x="73.4" y="135.6">2P_BTN_1</text>
<text x="73.7" y="133.1">2P_RIGHT</text>
<text x="273.5" y="134.3">PAL_BANK</text>
<text x="274.3" y="136.9">WD_OUT1</text>
<text x="359" y="136.9">GM12</text>
<text x="56.9" y="138.1">1P_BTN_2</text>
<text x="56.9" y="140.7">1P_BTN_3</text>
<text x="56.9" y="143.2">1P_BTN_4</text>
<text x="73.4" y="138.1">2P_BTN_2</text>
<text x="73.4" y="140.7">2P_BTN_3</text>
<text x="73.4" y="143.2">2P_BTN_4</text>
<text x="274.3" y="139.4">WD_OUT2</text>
<text x="56.9" y="145.8">1P_SELECT</text>
<text x="56.9" y="148.3">GND</text>
<text x="72.4" y="145.8">2P_SELECT</text>
<text x="78.7" y="148.3">GND</text>
<text x="56.9" y="150.8">GND</text>
<text x="78.7" y="150.8">GND</text>
<text x="95.5" y="157.2">PWR_FLAG</text>
<text x="165.1" y="165.9">io_cabinet</text>
<text x="246.4" y="165.9">capacitors</text>
<text x="327.7" y="165.9">colmix</text>
<text x="190.3" y="172.4">COIN_CNT_2</text>
<text x="190.3" y="169.9">COIN_CNT_1</text>
<text x="329.1" y="172.4">M6</text>
<text x="357.9" y="172.4">GREEN</text>
<text x="360.4" y="169.9">RED</text>
<text x="166.6" y="175">WD_OUT2</text>
<text x="166.6" y="177.5">WD_OUT1</text>
<text x="195.4" y="175">WDRST</text>
<text x="329.1" y="175">MDS</text>
<text x="329.1" y="177.5">HBLANK</text>
<text x="359.3" y="175">BLUE</text>
<text x="166.6" y="185.1">+12V</text>
<text x="166.6" y="182.6">RD</text>
<text x="166.6" y="180">OUTCS</text>
<text x="329.1" y="185.1">PCU_CS</text>
<text x="166.6" y="187.7">CPUEN</text>
<text x="166.6" y="190.2">IOCS</text>
<text x="329.1" y="187.7">PR13</text>
<text x="329.1" y="190.2">PR14</text>
<text x="166.6" y="195.3">2P_BTN_3</text>
<text x="166.6" y="192.7">1P_BTN_3</text>
<text x="166.6" y="197.8">2P_LEFT</text>
<text x="329.1" y="192.7">R/W</text>
<text x="329.1" y="195.3">PAL_BANK</text>
<text x="166.6" y="200.4">1P_DOWN</text>
<text x="166.6" y="202.9">1P_LEFT</text>
<text x="329.1" y="200.4">PALETTECS</text>
<text x="329.1" y="202.9">VBLANK</text>
<text x="166.6" y="205.4">2P_DOWN</text>
<text x="166.6" y="208">1P_RIGHT</text>
<text x="329.1" y="205.4">WDOGRST</text>
<text x="166.6" y="210.5">1P_BTN_2</text>
<text x="166.6" y="213.1">1P_BTN_1</text>
<text x="166.6" y="215.6">2P_RIGHT</text>
<text x="329.1" y="210.5">SDI0</text>
<text x="166.6" y="218.1">2P_BTN_1</text>
<text x="166.6" y="220.7">2P_BTN_2</text>
<text x="166.6" y="223.2">JOYSTK</text>
<text x="166.6" y="225.8">2P_UP</text>
<text x="166.6" y="228.3">2P_START</text>
<text x="166.6" y="230.8">1P_START</text>
<text x="166.6" y="233.4">1P_UP</text>
<text x="166.6" y="235.9">COIN_1</text>
<text x="166.6" y="238.5">COIN_2</text>
<text x="166.6" y="241">SERVICE2</text>
<text x="166.6" y="243.5">SERVICE1</text>
</g>
<g font-size="1.3" fill="#000084">
<text x="350.8" y="40.3">MAIN_DB[7..0]</text>
<text x="367.5" y="39.2">MAIN_DB[7..0]</text>
<text x="368.4" y="41.8">OBJPXL[8..0]</text>
<text x="148.6" y="46.9">MAIN_A[19..0]</text>
<text x="166.6" y="48">MAIN_A[1..0]</text>
<text x="351.7" y="42.9">OBJPXL[8..0]</text>
<text x="189.1" y="53">SND_A[15..0]</text>
<text x="190.2" y="50.5">SND_D[7..0]</text>
<text x="207.1" y="51.9">SND_A[15..0]</text>
<text x="208.1" y="49.4">SND_D[7..0]</text>
<text x="148.6" y="54.5">MAIN_DB[7..0]</text>
<text x="166.6" y="55.6">MAIN_DB[7..0]</text>
<text x="311.1" y="62.1">MAIN_A[19..0]</text>
<text x="329.1" y="63.2">MAIN_A[10..0]</text>
<text x="190.2" y="93.7">SND_D[7..0]</text>
<text x="206.2" y="95.1">MAIN_DB[7..0]</text>
<text x="208.1" y="92.6">SND_D[7..0]</text>
<text x="148.6" y="97.7">SND_A[15..0]</text>
<text x="166.6" y="98.8">SND_A[5..0]</text>
<text x="188.2" y="96.2">MAIN_DB[7..0]</text>
<text x="148.6" y="105.3">MAIN_A[19..0]</text>
<text x="166.6" y="106.4">MAIN_A[1..0]</text>
<text x="311.1" y="102.7">MAIN_A[19..0]</text>
<text x="329.1" y="103.8">MAIN_A[15..0]</text>
<text x="355.8" y="111.5">DFI[7..0]</text>
<text x="368.8" y="112.9">MAIN_DB[7..0]</text>
<text x="373.8" y="110.4">DFI[7..0]</text>
<text x="350.8" y="114">MAIN_DB[7..0]</text>
<text x="355" y="116.5">DSB[7..0]</text>
<text x="373" y="115.4">DSB[7..0]</text>
<text x="269.8" y="124.2">MAIN_A[19..0]</text>
<text x="287.5" y="125.6">MAIN_DB[7..0]</text>
<text x="287.7" y="123.1">MAIN_A[19..0]</text>
<text x="269.5" y="126.7">MAIN_DB[7..0]</text>
<text x="355.2" y="134.3">DSA[7..0]</text>
<text x="373.2" y="133.2">DSA[7..0]</text>
<text x="271.9" y="141.9">MBRIT[2..0]</text>
<text x="289.9" y="140.8">MBRIT[2..0]</text>
<text x="148.6" y="168.8">MAIN_A[19..0]</text>
<text x="148.6" y="171.3">MAIN_DB[7..0]</text>
<text x="166.6" y="169.9">MAIN_A[1..0]</text>
<text x="166.6" y="172.4">MAIN_DB[7..0]</text>
<text x="311.1" y="168.8">OBJPXL[8..0]</text>
<text x="329.1" y="169.9">OBJPXL[8..0]</text>
<text x="311.1" y="178.9">DFI[7..0]</text>
<text x="311.1" y="181.5">DSB[7..0]</text>
<text x="329.1" y="182.6">DSB[7..0]</text>
<text x="329.1" y="180">DFI[7..0]</text>
<text x="311.1" y="196.7">MAIN_A[19..0]</text>
<text x="329.1" y="197.8">MAIN_A[10..0]</text>
<text x="311.1" y="206.9">MAIN_DB[7..0]</text>
<text x="329.1" y="208">MAIN_DB[7..0]</text>
<text x="311.1" y="214.5">MBRIT[2..0]</text>
<text x="311.1" y="212">DSA[7..0]</text>
<text x="329.1" y="213.1">DSA[7..0]</text>
<text x="329.1" y="215.6">MBRIT[2..0]</text>
</g>
<g font-size="1.3" fill="#725600">
<text x="165.1" y="64.5">File: sound.kicad_sch</text>
<text x="327.7" y="72.1">File: objects.kicad_sch</text>
<text x="165.1" y="128">File: pcm.kicad_sch</text>
<text x="327.7" y="140.7">File: scroll.kicad_sch</text>
<text x="246.4" y="145.8">File: main.kicad_sch</text>
<text x="246.4" y="181.4">File: capacitors.kicad_sch</text>
<text x="327.7" y="219.5">File: colmix.kicad_sch</text>
<text x="165.1" y="247.4">File: io_cabinet.kicad_sch</text>
</g>
<g font-size="1.3" fill="#a90000">
<text x="52.6" y="81.3">1</text>
<text x="52.6" y="83.8">2</text>
<text x="85.6" y="83.8">B</text>
<text x="85.7" y="81.3">A</text>
<text x="52.6" y="86.3">3</text>
<text x="52.6" y="88.9">4</text>
<text x="85.6" y="86.3">C</text>
<text x="85.6" y="88.9">D</text>
<text x="52.6" y="91.4">5</text>
<text x="52.6" y="94">6</text>
<text x="85.7" y="91.4">E</text>
<text x="85.7" y="94">F</text>
<text x="52.6" y="99">8</text>
<text x="52.6" y="101.6">9</text>
<text x="85.6" y="101.6">K</text>
<text x="85.8" y="99">J</text>
<text x="52" y="106.7">11</text>
<text x="85.5" y="106.7">M</text>
<text x="85.7" y="104.1">L</text>
<text x="52" y="109.2">12</text>
<text x="52" y="111.7">13</text>
<text x="85.6" y="109.2">N</text>
<text x="85.6" y="111.7">P</text>
<text x="52" y="114.3">14</text>
<text x="52" y="116.8">15</text>
<text x="52" y="119.4">16</text>
<text x="85.6" y="114.3">R</text>
<text x="85.7" y="116.8">S</text>
<text x="85.8" y="119.4">T</text>
<text x="52" y="121.9">17</text>
<text x="52" y="124.4">18</text>
<text x="85.6" y="121.9">U</text>
<text x="85.7" y="124.4">V</text>
<text x="52" y="127">19</text>
<text x="52" y="129.5">20</text>
<text x="85.5" y="127">W</text>
<text x="85.7" y="129.5">X</text>
<text x="52" y="132.1">21</text>
<text x="52" y="134.6">22</text>
<text x="52" y="137.1">23</text>
<text x="85.7" y="134.6">Z</text>
<text x="85.7" y="137.1">a</text>
<text x="85.7" y="132.1">Y</text>
<text x="52" y="139.7">24</text>
<text x="52" y="142.2">25</text>
<text x="85.7" y="139.7">b</text>
<text x="85.7" y="142.2">c</text>
<text x="52" y="144.8">26</text>
<text x="52" y="147.3">27</text>
<text x="52" y="149.8">28</text>
<text x="85.7" y="144.8">d</text>
<text x="85.7" y="147.3">e</text>
<text x="85.9" y="149.8">f</text>
</g>
<g font-size="1.3" fill="#0000c2">
<text x="39.4" y="101.6">VSS</text>
<text x="96.6" y="101.6">VSS</text>
<text x="39.4" y="106.7">TEST</text>
</g>
<text font-size=".8" fill="#840000" x="62.6" y="151.7">JAMMA HARNESS FEMALE</text>
</svg>
